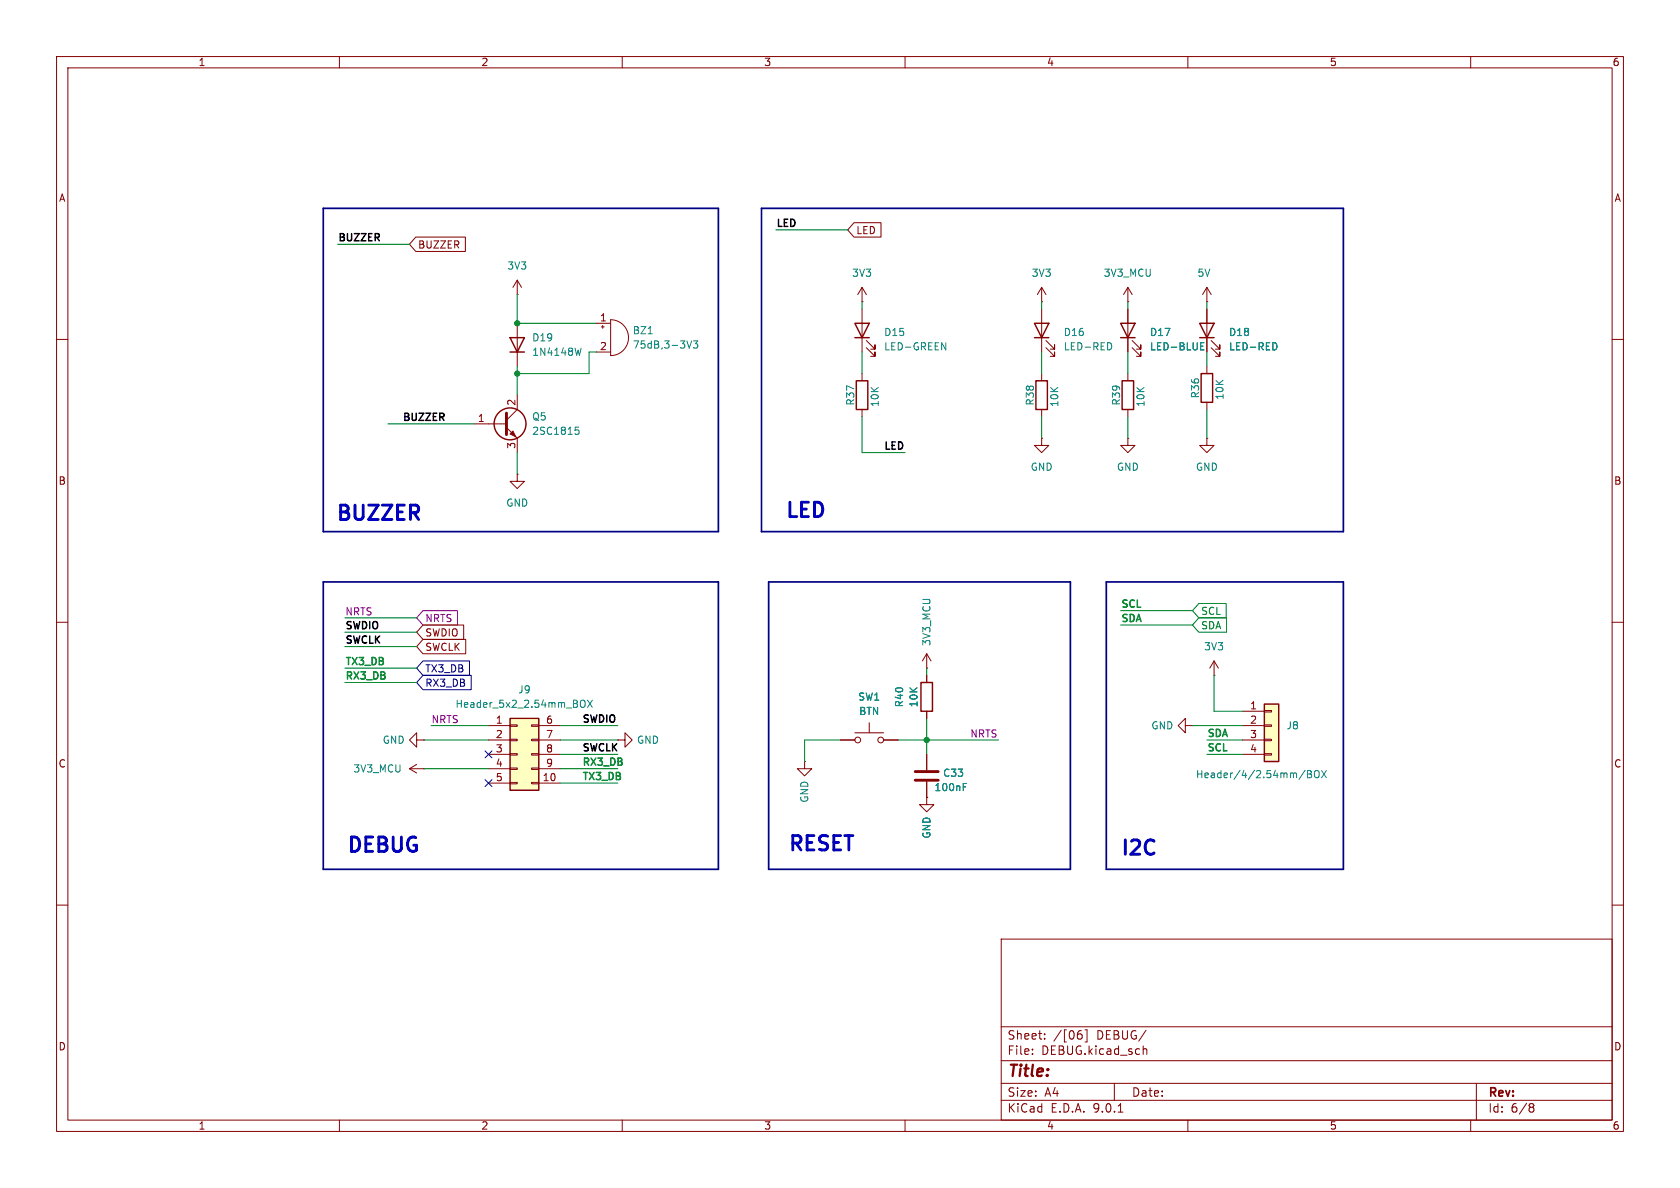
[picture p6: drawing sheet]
<svg xmlns="http://www.w3.org/2000/svg" width="297mm" height="210mm" viewBox="0 0 297 210" stroke-linecap="round" stroke-linejoin="round" font-family="sans-serif">
<path d="M0 0h297v210h-297z" fill="#fff" stroke="#fff" stroke-width=".18"/>
<g fill="none" stroke="#840000" stroke-width=".18">
<path d="M10 10h277v190h-277zM12 12h273v186h-273zM60 10v2M110 10v2M160 10v2M210 10v2M260 10v2M152.4 53.3h.1M152.4 50.8v2.5M152.4 54.6v7.6M152.4 50.8l-.8 1.3M152.4 50.8l.8 1.3"/>
<path d="M184.1 53.3h.1M184.1 50.8v2.5M184.1 50.8l-.7 1.3M184.1 50.8l.8 1.3M199.4 54.6v7.6M213.4 54.6v7.6M10 60h2M152.4 66v1.3M152.4 72.4v1.3M153.2 61.5l1.5 1.5v-.8v.8h-.8M153.2 60.2l1.5 1.5v-.7v.7h-.8M184.1 66v1.3"/>
<path d="M184.1 72.4v1.3M199.4 77.5v1.2h1.3l-1.3 1.3-1.3-1.3h1.3M199.4 77.5h.1M199.4 66v1.3M199.4 72.4v1.3M200.2 61.5l1.5 1.5v-.8v.8h-.8M200.2 60.2l1.5 1.5v-.7v.7h-.8M213.4 77.5v1.2h1.2l-1.2 1.3-1.3-1.3h1.3M213.4 77.5h.1M213.4 64.8v1.2M213.4 71.1v1.3M214.1 61.5l1.5 1.5v-.8v.8h-.7"/>
<path d="M214.1 60.2l1.5 1.5v-.7v.7h-.7M285 60h2M10 110h2M163.8 119.4v1.3M214.6 119.4h.1M214.6 116.8l-.7 1.3M214.6 116.8l.8 1.3M214.6 116.8v2.6M285 110h2M73.7 130.8v-1.3l-1.3 1.3 1.3 1.3v-1.3h1.2M74.9 130.8h.1M148.6 130.8h2.5"/>
<path d="M151.1 129.5h5.1M153.7 127.8v1.7M156.2 130.8h2.5M163.8 125.7v1.3M209.5 128.3v-1.3l-1.2 1.3 1.2 1.2v-1.2h1.3M210.8 128.3h.1M10 160h2M177 166h108v32h-108zM285 160h2M60 198v2M110 198v2M160 198v2"/>
<path d="M177 194.5h108M177 191.5h108M177 187.5h108M177 181.5h108M182.5 186.3v.1M182.5 185.5v.1M184.7 183.6v.1M184.7 182.8v.1M190.7 182.8h.5l.1 .3-.1 .5-.5 .1M190.9 182.2h.3M191.8 182.1h.4v2.1h-.4M197 191.5v3"/>
<path d="M197.7 196.6h.8M202.1 184.9v1.5M202.1 185.5l.2-.1 .4 .1v.9M210 198v2M260 198v2M261 191.5v6.5M270.6 195.1l.4 .1 .2 .2-.3 .3M270.6 195.7h.3M270.9 195.7l.2 .2 .1 .4-.2 .2-.4 .1"/>
<circle cx="151.6" cy="130.8" r=".51"/>
<circle cx="155.7" cy="130.8" r=".51"/>
</g>
<path d="M151.1 57.2h2.6l-1.3 2.5zM151.1 59.7h2.6M198.1 57.2h2.6l-1.3 2.5zM198.1 59.7h2.6M212.1 57.2h2.5l-1.2 2.5zM212.1 59.7h2.5M151.4 67.3h2v5.1h-2zM183.1 67.3h2.1v5.1h-2.1zM198.4 67.3h2v5.1h-2zM212.3 66h2.1v5.1h-2.1zM162.8 120.7h2v5h-2z" fill="none" stroke="#840000" stroke-width=".25"/>
<path d="M166.5 60.6l.7 1.3v-1.3M212.3 61.2h.4M212.3 61.9h.6M212.3 60.6h.6M225.3 60.6a.68 .68 0 0 1 .5 .6 .68 .68 0 0 1-.5 .7" fill="none" stroke="#008484" stroke-width=".18"/>
<path d="M223.5 124.5h2.6v10.1h-2.6z" fill="#ffffc2"/>
<path d="M223.5 124.5h2.6v10.1h-2.6z" fill="none" stroke="#840000" stroke-width=".25"/>
<path d="M91.4 83.8v1.3h1.3l-1.3 1.3-1.2-1.3h1.2M91.4 83.8h.1M219.7 125.7h3.8M219.7 128.3h3.8M219.7 130.8h3.8M219.7 133.4h3.8M223.5 125.6h1.3v.3h-1.3zM223.5 128.1h1.3v.3h-1.3zM223.5 130.7h1.3v.2h-1.3zM223.5 133.2h1.3v.3h-1.3z" fill="none" stroke="#840000" stroke-width=".18"/>
<path d="M230.7 136.2l-1.1 1.6M231.2 136.2h.4l.2 .3-.2 .3 .2 .1 .1 .3-.3 .3h-.4zM231.2 136.8h.4M232.5 136.3l.2-.1a.43 .43 0 0 1 .5 .4v.5a.42 .42 0 0 1-.4 .4 .42 .42 0 0 1-.4-.4v-.5zM233.6 136.2l.9 1.3M234.5 136.2l-.9 1.3" fill="none" stroke="#008484" stroke-width=".18"/>
<path d="M90.2 127h5v12.7h-5z" fill="#ffffc2"/>
<g fill="none" stroke="#840000" stroke-width=".25">
<path d="M90.2 59.7h2.5l-1.3 2.5zM182.9 57.2h2.5l-1.3 2.5zM182.9 59.7h2.5M90.2 62.2h2.5M90.2 127h5v12.7h-5z"/>
<circle cx="90.2" cy="74.9" r="2.82"/>
</g>
<g fill="none" stroke="#840000" stroke-width=".18">
<path d="M151 39.4h4.8v2.5h-4.8l-1.1-1.3zM73.5 41.9h8.8v2.6h-8.8l-1.1-1.3zM91.4 52.1h.1M91.4 49.5l-.7 1.3M91.4 49.5l.8 1.3M91.4 49.5v2.6M91.4 57.2v7.6M105.4 57.2h2.5M106.3 57.8h.5M106.6 57.5v.5M107.9 56.5a3.2 3.2 0 0 1 3.2 3.2 3.2 3.2 0 0 1-3.2 3.2zM184.1 54.6v7.6"/>
<path d="M199.4 53.3h.1M199.4 50.8l-.8 1.3M199.4 50.8l.8 1.3M199.4 50.8v2.5M199.4 54.6v2.6M199.4 59.7v2.5M213.4 53.3h.1M213.4 50.8l-.8 1.3M213.4 50.8l.7 1.3M213.4 50.8v2.5M213.4 54.6v2.6M213.4 59.7v2.5"/>
<path d="M83.8 74.9h5.7M89.5 75.6l1.9 1.9v2.5M91.4 69.9v2.5l-1.9 1.9M105.4 62.2h2.5M184.1 77.5v1.2h1.3l-1.3 1.3-1.2-1.3h1.2M184.1 77.5h.1M184.9 61.5l1.5 1.5v-.8v.8h-.7M184.9 60.2l1.5 1.5v-.7v.7h-.7M74.8 110.5h7.2v2.5h-7.2l-1.1-1.2zM74.8 113h7.5v2.6h-7.5l-1.1-1.3zM163.8 118.1h.1M163.8 115.6v2.5"/>
<path d="M163.8 119.4v1.3M163.8 115.6l-.7 1.2M163.8 115.6l.8 1.2M72.4 135.9h2.5M72.4 135.9l1.3 .8M73.7 135.1l-1.3 .8M74.9 135.9h.1M86.4 128.3h3.8M86.4 130.8h3.8M86.4 133.4h3.8M86.4 135.9h3.8M86.4 138.4h3.8"/>
<path d="M90.2 128.1h1.2v.3h-1.2zM90.2 130.7h1.2v.2h-1.2zM90.2 133.2h1.2v.3h-1.2zM90.2 135.8h1.2v.2h-1.2zM90.2 138.3h1.2v.3h-1.2zM94 128.1h1.2v.3h-1.2zM94 130.7h1.2v.2h-1.2zM94 133.2h1.2v.3h-1.2zM94 135.8h1.2v.2h-1.2zM94 138.3h1.2v.3h-1.2zM95.2 128.3h3.9M95.2 130.8h3.9"/>
<path d="M95.2 133.4h3.9M95.2 135.9h3.9M95.2 138.4h3.9M109.2 130.8h1.3v-1.3l1.3 1.3-1.3 1.3v-1.3M109.2 130.8h.1M142.2 134.6v1.3h1.3l-1.3 1.3-1.2-1.3h1.2M142.2 134.6h.1M148.6 130.8h2.5M156.2 130.8h2.5M163.8 125.7v1.3M163.8 133.4v2.7M163.8 138.2v2.8"/>
<path d="M163.8 141v1.2h1.3l-1.3 1.3-1.2-1.3h1.2M163.8 141h.1"/>
</g>
<g fill="none" stroke="#008484" stroke-width=".18">
<path d="M114.6 59h.7M101.7 75.5h.6M101.8 76h.3l.3 .2-.1 .5-.5 .1M102.7 61.5l-.3 1.3M121.4 60.3l.4 1.2 .5-1.2M122.6 60.3h.8l-.5 .5 .4 .1v.5l-.2 .1-.5-.1M196.1 60.6a.68 .68 0 0 1 .4 .6 .68 .68 0 0 1-.4 .7M212.3 61.2h.4M212.3 61.9h.6M212.3 60.6h.6M225.3 60.6a.68 .68 0 0 1 .5 .6 .68 .68 0 0 1-.5 .7M102.7 124l.2-.2a.43 .43 0 0 1 .5 .4v.4a.43 .43 0 0 1-.3 .4 .43 .43 0 0 1-.4-.1"/>
<path d="M103.9 123.8l.8 1.2M104.7 123.8l-.8 1.2M170.3 139.1h.4M170.3 138.5h.6"/>
</g>
<path d="M89.5 73v3.8M161.8 136.4h4.1M161.8 137.9h4.1" fill="none" stroke="#840000" stroke-width=".51"/>
<path d="M90.2 76.7l.5-.5 .5 1z" fill="#840000" stroke="#840000" stroke-width=".18"/>
<path d="M74.8 107.9h6.1v2.6h-6.1l-1.1-1.3z" fill="none" stroke="#840084" stroke-width=".18"/>
<path d="M74.8 119.4h8.5v2.5h-8.5l-1.1-1.2zM74.8 116.8h8.2v2.6h-8.2l-1.1-1.3zM85.8 137.8l1.2 1.2M85.8 132.7l1.2 1.3M87 137.8l-1.2 1.2M87 132.7l-1.2 1.3" fill="none" stroke="#000084" stroke-width=".18"/>
<g fill="none" stroke="#008400" stroke-width=".18">
<path d="M59.7 43.2h12.7M91.4 52.1v5.1h14M137.2 40.6h12.7M152.4 53.3v1.3M184.1 53.3v1.3M199.4 53.3v1.3M213.4 53.3v1.3M68.6 74.9h15.2M91.4 64.8v5.1M105.4 62.2h-1.3v3.8h-12.7M152.4 62.2v3.8M152.4 73.7v6.3h7.6"/>
<path d="M184.1 62.2v3.8M184.1 73.7v3.8M199.4 62.2v3.8M199.4 73.7v3.8M213.4 62.2v2.6M213.4 72.4v5.1M91.4 80v3.8M61 118.1h12.7M61 114.3h12.7M61 111.8h12.7M61 109.2h12.7M163.8 118.1v1.3"/>
<path d="M198.1 110.5h12.7M198.1 108h12.7M211.9 106.7h4.9v2.5h-4.9l-1.1-1.2zM211.9 109.2h4.9v2.6h-4.9l-1.1-1.3zM214.6 119.4v6.3h5.1M61 120.7h12.7M74.9 130.8h11.5M74.9 135.9h11.5M76.2 128.3h10.2M99.1 130.8h10.1M99.1 128.3h10.1M99.1 135.9h10.1"/>
<path d="M99.1 133.4h10.1M99.1 138.4h10.1M148.6 130.8h-6.4v3.8M158.7 130.8h17.8M163.8 127v6.4M210.8 128.3h8.9M213.4 130.8h6.3M213.4 133.4h6.3"/>
</g>
<path d="M57.1 36.8h69.9v57.2h-69.9zM134.6 36.8h102.9v57.2h-102.9zM57.1 102.9h69.9v50.8h-69.9zM135.9 102.9h53.3v50.8h-53.3zM195.6 102.9h41.9v50.8h-41.9z" fill="none" stroke="#000084" stroke-width=".3"/>
<g fill="#008400" stroke="#008400" stroke-width=".18">
<circle cx="91.4" cy="66" r=".46"/>
<circle cx="91.4" cy="57.2" r=".46"/>
<circle cx="163.8" cy="130.8" r=".46"/>
</g>
<g font-size="3.5" fill="#0000c2">
<text x="59.1" y="92.7">BUZZER</text>
<text x="138.5" y="92.2">LED</text>
<text x="61" y="151.4">DEBUG</text>
<text x="139" y="151.1">RESET</text>
<text x="197.8" y="151.9">I2C</text>
</g>
<text font-size="2.8" fill="#840000" x="178" y="190.9">Title:</text>
<g font-size="2.1" fill="#840000">
<text x="178" y="184">Sheet:</text>
<text x="186.2" y="184">/[06]</text>
<text x="194" y="184">DEBUG/</text>
<text x="178" y="186.7">File:</text>
<text x="184.1" y="186.7">DEBUG.kicad_sch</text>
<text x="178" y="196.9">KiCad</text>
<text x="178" y="194.1">Size:</text>
<text x="184.7" y="194.1">A4</text>
<text x="185.7" y="196.9">E.D.A.</text>
<text x="193.3" y="196.9">9.0.1</text>
<text x="200" y="194.1">Date:</text>
<text x="263" y="194.3">Rev:</text>
<text x="263" y="196.9">Id:</text>
<text x="267.1" y="196.9">6/8</text>
</g>
<g font-size="1.8" fill="#840000">
<text x="35" y="11.9">1</text>
<text x="85" y="11.9">2</text>
<text x="135" y="11.9">3</text>
<text x="185" y="11.9">4</text>
<text x="235" y="11.9">5</text>
<text x="285" y="11.9">6</text>
<text x="10.3" y="35.9">A</text>
<text x="285.3" y="35.9">A</text>
<text x="151.3" y="41.6">LED</text>
<text x="73.8" y="44.1">BUZZER</text>
<text x="106" y="56.9">1</text>
<text x="106" y="62">2</text>
<text x="91.2" y="71.8" transform="rotate(-90 91.2 71.8)">2</text>
<text x="84.4" y="74.7">1</text>
<text x="91.2" y="79.4" transform="rotate(-90 91.2 79.4)">3</text>
<text x="10.3" y="85.9">B</text>
<text x="285.3" y="85.9">B</text>
<text x="75.1" y="112.7">SWDIO</text>
<text x="75.1" y="115.3">SWCLK</text>
<text x="220.9" y="125.5">1</text>
<text x="87.6" y="128">1</text>
<text x="87.6" y="130.6">2</text>
<text x="96.4" y="128">6</text>
<text x="96.4" y="130.6">7</text>
<text x="220.9" y="128">2</text>
<text x="220.9" y="130.6">3</text>
<text x="10.3" y="135.9">C</text>
<text x="87.6" y="133.1">3</text>
<text x="87.6" y="135.6">4</text>
<text x="96.4" y="133.1">8</text>
<text x="96.4" y="135.6">9</text>
<text x="220.9" y="133.1">4</text>
<text x="285.3" y="135.9">C</text>
<text x="87.6" y="138.2">5</text>
<text x="95.8" y="138.2">10</text>
<text x="10.3" y="185.9">D</text>
<text x="285.3" y="185.9">D</text>
<text x="35" y="199.9">1</text>
<text x="85" y="199.9">2</text>
<text x="135" y="199.9">3</text>
<text x="185" y="199.9">4</text>
<text x="235" y="199.9">5</text>
<text x="285" y="199.9">6</text>
</g>
<g font-size="1.8">
<text x="137.2" y="40.2">LED</text>
<text x="59.7" y="42.7">BUZZER</text>
<text x="71.1" y="74.5">BUZZER</text>
<text x="156.2" y="79.6">LED</text>
<text x="61" y="113.9">SWCLK</text>
<text x="61" y="111.3">SWDIO</text>
<text x="102.9" y="127.8">SWDIO</text>
<text x="102.9" y="132.9">SWCLK</text>
</g>
<g font-size="1.8" fill="#008484">
<text x="89.6" y="47.9">3V3</text>
<text x="150.5" y="49.1">3V3</text>
<text x="182.3" y="49.1">3V3</text>
<text x="195" y="49.1">3V3_MCU</text>
<text x="211.6" y="49.1">5V</text>
<text x="111.8" y="59.3">BZ1</text>
<text x="156.2" y="59.6">D15</text>
<text x="188" y="59.6">D16</text>
<text x="203.2" y="59.6">D17</text>
<text x="217.2" y="59.6">D18</text>
<text x="94" y="60.6">D19</text>
<text x="94" y="63.1">1N4148W</text>
<text x="111.8" y="61.8">75dB,3-3V3</text>
<text x="156.2" y="62.1">LED-GREEN</text>
<text x="188" y="62.1">LED-RED</text>
<text x="203.2" y="62.1">LED-BLUE</text>
<text x="217.2" y="62.1">LED-RED</text>
<text x="151.2" y="71.8" transform="rotate(-90 151.2 71.8)">R37</text>
<text x="183" y="71.8" transform="rotate(-90 183 71.8)">R38</text>
<text x="198.2" y="71.8" transform="rotate(-90 198.2 71.8)">R39</text>
<text x="212.2" y="70.5" transform="rotate(-90 212.2 70.5)">R36</text>
<text x="216.5" y="70.8" transform="rotate(-90 216.5 70.8)">10K</text>
<text x="94" y="74.5">Q5</text>
<text x="94" y="77.1">2SC1815</text>
<text x="155.5" y="72.1" transform="rotate(-90 155.5 72.1)">10K</text>
<text x="187.3" y="72.1" transform="rotate(-90 187.3 72.1)">10K</text>
<text x="202.5" y="72.1" transform="rotate(-90 202.5 72.1)">10K</text>
<text x="182.1" y="83.4">GND</text>
<text x="197.4" y="83.4">GND</text>
<text x="211.3" y="83.4">GND</text>
<text x="89.4" y="89.8">GND</text>
<text x="164.7" y="114.3" transform="rotate(-90 164.7 114.3)">3V3_MCU</text>
<text x="212.8" y="115.2">3V3</text>
<text x="80.4" y="125.3">Header_5x2_2.54mm_BOX</text>
<text x="91.5" y="122.8">J9</text>
<text x="151.6" y="124.1">SW1</text>
<text x="159.9" y="125.1" transform="rotate(-90 159.9 125.1)">R40</text>
<text x="162.4" y="125.1" transform="rotate(-90 162.4 125.1)">10K</text>
<text x="67.6" y="131.7">GND</text>
<text x="112.5" y="131.7">GND</text>
<text x="151.8" y="126.6">BTN</text>
<text x="203.4" y="129.1">GND</text>
<text x="227.3" y="129.1">J8</text>
<text x="62.4" y="136.8">3V3_MCU</text>
<text x="166.6" y="137.5">C33</text>
<text x="211.3" y="137.8">Header/4/2.54mm/BOX</text>
<text x="143.1" y="142" transform="rotate(-90 143.1 142)">GND</text>
<text x="165.1" y="140.1">100nF</text>
<text x="164.7" y="148.3" transform="rotate(-90 164.7 148.3)">GND</text>
</g>
<g font-size="1.8" fill="#008400">
<text x="198.1" y="107.5">SCL</text>
<text x="198.1" y="110">SDA</text>
<text x="212.2" y="108.9">SCL</text>
<text x="212.2" y="111.4">SDA</text>
<text x="61" y="117.7">TX3_DB</text>
<text x="61" y="120.2">RX3_DB</text>
<text x="213.4" y="130.4">SDA</text>
<text x="102.9" y="138">TX3_DB</text>
<text x="102.9" y="135.4">RX3_DB</text>
<text x="213.4" y="132.9">SCL</text>
</g>
<g font-size="1.8" fill="#840084">
<text x="61" y="108.9">NRTS</text>
<text x="75.1" y="110.2">NRTS</text>
<text x="76.2" y="127.9">NRTS</text>
<text x="171.4" y="130.5">NRTS</text>
</g>
<g font-size="1.8" fill="#000084">
<text x="75.1" y="119.1">TX3_DB</text>
<text x="75.1" y="121.6">RX3_DB</text>
</g>
</svg>
